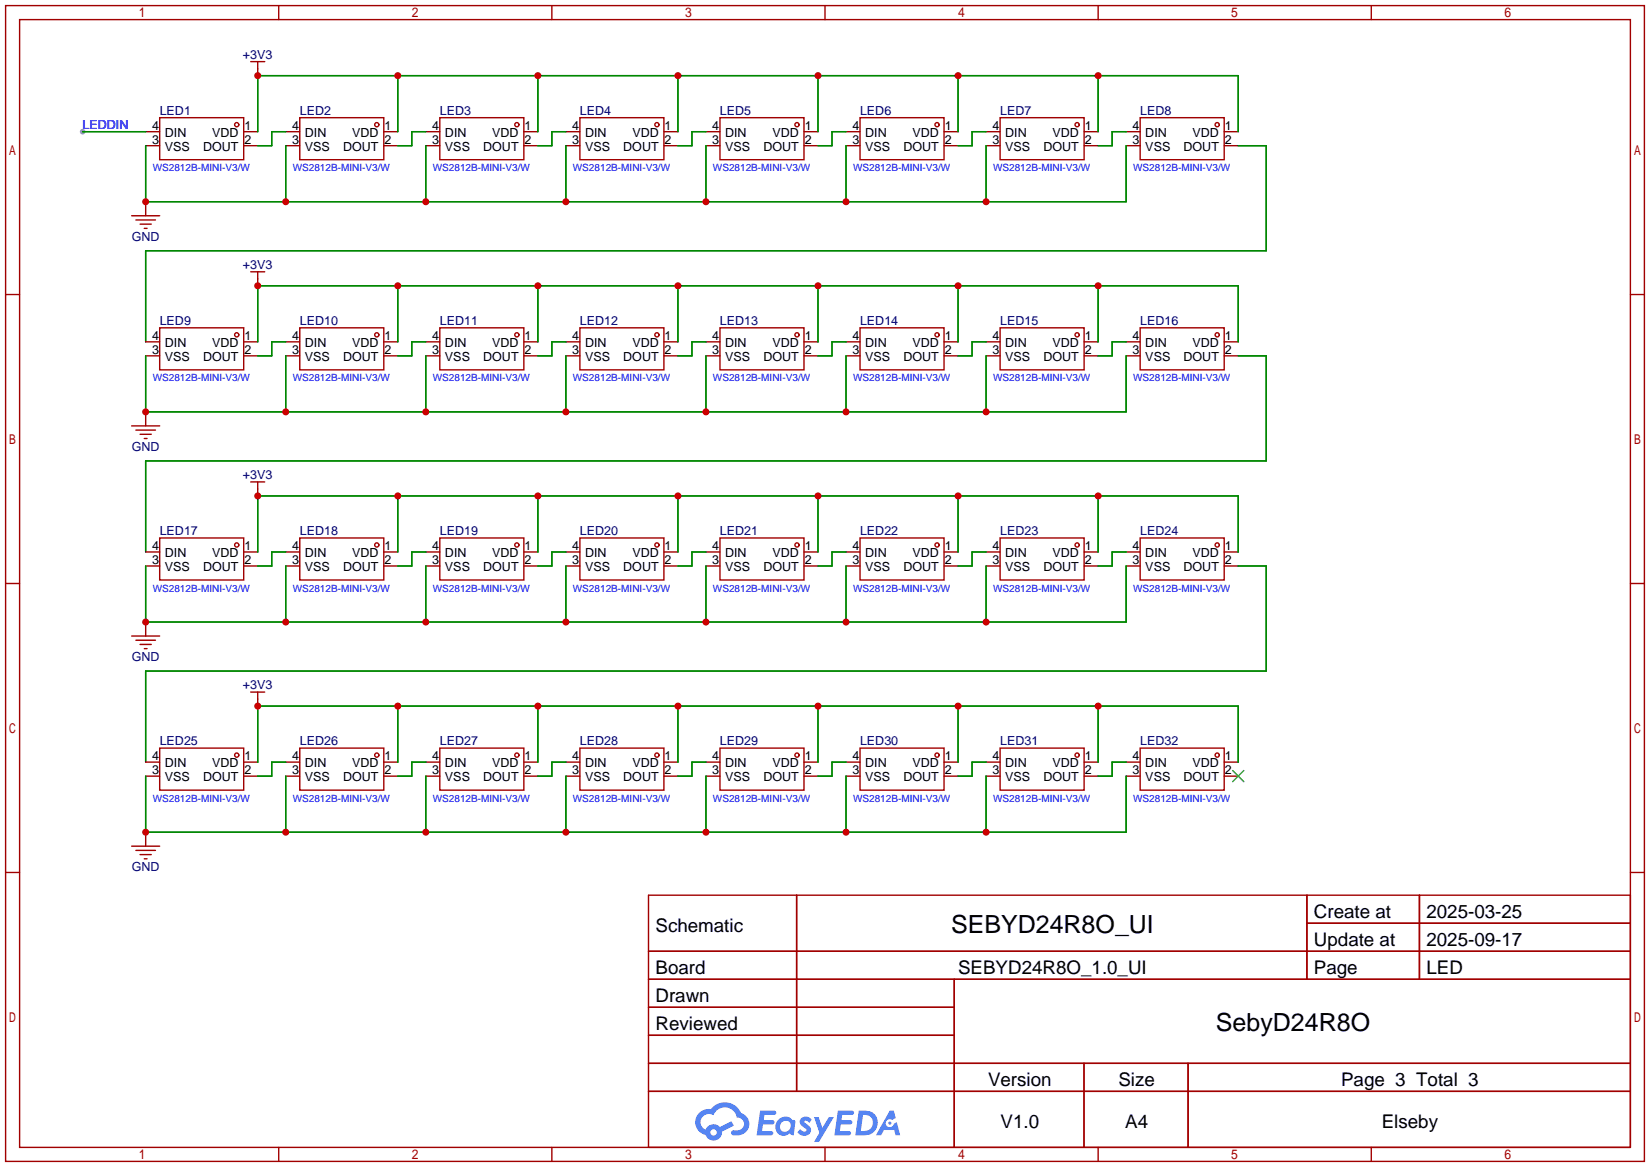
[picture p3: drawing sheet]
<svg xmlns="http://www.w3.org/2000/svg" width="299mm" height="212mm" viewBox="0 0 299 212" stroke-linecap="round" stroke-linejoin="round" font-family="sans-serif">
<circle cx="15" cy="23.9" r=".51" fill="#999"/>
<g fill="none" stroke="#a10000" stroke-width=".25">
<path d="M1 1h297.2v209.6h-297.2zM3.6 3.6h292.1v204.4h-292.1zM50.5 1v2.6M100.1 1v2.6M149.6 1v2.6M199.1 1v2.6M248.7 1v2.6M1 53.4h2.6M295.7 53.4h2.5M1 105.8h2.6M295.7 105.8h2.5M1 158.2h2.6"/>
<path d="M295.7 158.2h2.5M117.6 162.3h178.1v45.7h-178.1zM117.6 172.5h178.1M117.6 177.5h178.1M144.5 162.3v35.6M173 177.5v30.5M237 162.3v15.2M237 167.4h58.7M257.4 162.3v15.2M117.6 182.6h55.4M117.6 192.8h178.1M117.6 187.7h55.4"/>
<path d="M117.6 197.9h178.1M196.6 192.8v15.2M215.4 192.8v15.2M50.5 208v2.6M100.1 208v2.6M149.6 208v2.6M199.1 208v2.6M248.7 208v2.6"/>
</g>
<g fill="#5487ff">
<path d="M145.3 202.7a1.3 1.3 0 0 1 1.9 .3l-.4 .6a.54 .54 0 0 0-.9-.2l.1 .2a1.58 1.58 0 0 1 1 1.5 1.43 1.43 0 0 1-2.4 .2l.5-.6a.64 .64 0 0 0 .5 .5 .64 .64 0 0 0 .7-.3l-.2-.2a1.6 1.6 0 0 1-1.1-1.6z"/>
<path d="M147.6 202.5h.9l.6 2 1.2-2h.9l-2.7 4.6h-.9l1-1.7z"/>
<path d="M137.8 201.4h1.7a1.31 1.31 0 0 1 1.2 .2 .4 .4 0 0 1-.3 .5l-1.8 .1-.1 .9h1.6a.4 .4 0 0 1 .4 .4 .4 .4 0 0 1-.5 .4h-1.6l-.2 1.2h.8a1.23 1.23 0 0 1 1.2 .2 .39 .39 0 0 1-.4 .5h-2.6z"/>
<path d="M151.9 201.4h1.7a1.32 1.32 0 0 1 1.2 .2 .39 .39 0 0 1-.3 .5l-1.8 .1-.1 .9h1.6a.4 .4 0 0 1 .4 .4 .4 .4 0 0 1-.4 .4h-1.7l-.2 1.2h.8a1.23 1.23 0 0 1 1.2 .1 .39 .39 0 0 1-.4 .6h-2.6z"/>
<path d="M161.3 201.4h.8l.3 1.3-.6 .4a.75 .75 0 0 0-1.1 .3 .75 .75 0 0 0 .5 1 .75 .75 0 0 0 .9-.7l.5-.2 .6 2.3h-.8l-.3-.9h-1.8l-.5 .9h-1z"/>
<path d="M155.7 201.4l-.6 4.4h1.5a2.27 2.27 0 0 0 2.6-2.2 2.27 2.27 0 0 0-2.7-2.2zM156.5 202.1a1.5 1.5 0 0 1 1.8 1.6 1.5 1.5 0 0 1-1.9 1.4h-.3z"/>
<path d="M141.2 203a1.62 1.62 0 0 0-.4 2.1 1.62 1.62 0 0 0 2 .6l.4-.2 .3 .3h.4l.3-2.4-.1-.3-.5-.1a1.58 1.58 0 0 0-2.4 0zM141.8 203.5a.99 .99 0 0 1 1.6 .3 .99 .99 0 0 1-.9 1.4 .94 .94 0 0 1-1-.6 .94 .94 0 0 1 .3-1.1z"/>
<path d="M126.8 201.8a2.37 2.37 0 0 0 1.1 4 1.54 1.54 0 0 0 1.8 1 1.54 1.54 0 0 0 1.2-1.6l2.2-1.1-.5-.8-2 1a1.57 1.57 0 0 0-2.7 .5 1.5 1.5 0 0 1-.7-2.1 1.5 1.5 0 0 1 2.2-.5 2.23 2.23 0 0 1 2.3-1.4 2.23 2.23 0 0 1 2 1.8 1.16 1.16 0 0 1 1.2 1.1 1.16 1.16 0 0 1-1.1 1.2h-.7a.47 .47 0 0 0-.5 .4 .47 .47 0 0 0 .4 .5 2.23 2.23 0 0 0 2.3-.6 2.23 2.23 0 0 0 .4-2.3 2.16 2.16 0 0 0-1.3-1.1 3.2 3.2 0 0 0-5.5-.7l-1.1 .1zM128.8 205.3a.6 .6 0 0 1 1.2 0 .6 .6 0 0 1-1.2 0z"/>
<circle cx="161.4" cy="203.6" r=".28"/>
</g>
<g fill="none" stroke="#a10000" stroke-width=".25">
<path d="M45.5 11.2h2.5M46.7 11.2v2.5M23.9 39.1h5.1M24.6 39.9h3.6M26.4 23.9h2.6M26.4 26.4h2.6M26.4 36.6v2.5M29 21.3h15.2v7.7h-15.2zM44.2 23.9h2.5M44.2 26.4h2.5M51.8 23.9h2.6M51.8 26.4h2.6"/>
<path d="M54.4 21.3h15.2v7.7h-15.2zM69.6 23.9h2.5M69.6 26.4h2.5M77.2 23.9h2.6M77.2 26.4h2.6M79.8 21.3h15.2v7.7h-15.2zM95 23.9h2.5M95 26.4h2.5M102.6 23.9h2.6M102.6 26.4h2.6M105.2 21.3h15.2v7.7h-15.2zM120.4 23.9h2.5"/>
<path d="M120.4 26.4h2.5M128 23.9h2.6M128 26.4h2.6M130.6 21.3h15.2v7.7h-15.2zM145.8 23.9h2.5M145.8 26.4h2.5M153.4 23.9h2.6M153.4 26.4h2.6M156 21.3h15.2v7.7h-15.2zM171.2 23.9h2.5M171.2 26.4h2.5M178.8 23.9h2.6"/>
<path d="M178.8 26.4h2.6M181.4 21.3h15.2v7.7h-15.2zM196.6 23.9h2.5M196.6 26.4h2.5M204.2 23.9h2.6M204.2 26.4h2.6M206.8 21.3h15.2v7.7h-15.2zM222 23.9h2.5M222 26.4h2.5M25.4 40.6h2M26.2 41.4h.5M29 59.4h15.2v7.7h-15.2z"/>
<path d="M45.5 49.3h2.5M46.7 49.3v2.5M54.4 59.4h15.2v7.7h-15.2zM79.8 59.4h15.2v7.7h-15.2zM105.2 59.4h15.2v7.7h-15.2zM130.6 59.4h15.2v7.7h-15.2zM156 59.4h15.2v7.7h-15.2zM181.4 59.4h15.2v7.7h-15.2zM206.8 59.4h15.2v7.7h-15.2zM23.9 77.2h5.1M24.6 78h3.6M25.4 78.7h2"/>
<path d="M26.2 79.5h.5M26.4 74.7v2.5M26.4 62h2.6M26.4 64.5h2.6M44.2 62h2.5M44.2 64.5h2.5M51.8 62h2.6M51.8 64.5h2.6M69.6 62h2.5M69.6 64.5h2.5M77.2 62h2.6M77.2 64.5h2.6"/>
<path d="M95 62h2.5M95 64.5h2.5M102.6 62h2.6M102.6 64.5h2.6M120.4 62h2.5M120.4 64.5h2.5M128 62h2.6M128 64.5h2.6M145.8 62h2.5M145.8 64.5h2.5M153.4 62h2.6M153.4 64.5h2.6"/>
<path d="M171.2 62h2.5M171.2 64.5h2.5M178.8 62h2.6M178.8 64.5h2.6M196.6 62h2.5M196.6 64.5h2.5M204.2 62h2.6M204.2 64.5h2.6M222 62h2.5M222 64.5h2.5M29 97.5h15.2v7.7h-15.2zM45.5 87.4h2.5"/>
<path d="M46.7 87.4v2.5M54.4 97.5h15.2v7.7h-15.2zM79.8 97.5h15.2v7.7h-15.2zM105.2 97.5h15.2v7.7h-15.2zM130.6 97.5h15.2v7.7h-15.2zM156 97.5h15.2v7.7h-15.2zM181.4 97.5h15.2v7.7h-15.2zM206.8 97.5h15.2v7.7h-15.2zM23.9 115.3h5.1M24.6 116.1h3.6M25.4 116.8h2M26.2 117.6h.5"/>
<path d="M26.4 112.8v2.5M26.4 100.1h2.6M26.4 102.6h2.6M44.2 100.1h2.5M44.2 102.6h2.5M51.8 100.1h2.6M51.8 102.6h2.6M69.6 100.1h2.5M69.6 102.6h2.5M77.2 100.1h2.6M77.2 102.6h2.6M95 100.1h2.5"/>
<path d="M95 102.6h2.5M102.6 100.1h2.6M102.6 102.6h2.6M120.4 100.1h2.5M120.4 102.6h2.5M128 100.1h2.6M128 102.6h2.6M145.8 100.1h2.5M145.8 102.6h2.5M153.4 100.1h2.6M153.4 102.6h2.6M171.2 100.1h2.5"/>
<path d="M171.2 102.6h2.5M178.8 100.1h2.6M178.8 102.6h2.6M196.6 100.1h2.5M196.6 102.6h2.5M204.2 100.1h2.6M204.2 102.6h2.6M222 100.1h2.5M222 102.6h2.5M26.4 138.2h2.6M29 135.6h15.2v7.7h-15.2zM44.2 138.2h2.5"/>
<path d="M45.5 125.5h2.5M46.7 125.5v2.5M51.8 138.2h2.6M54.4 135.6h15.2v7.7h-15.2zM69.6 138.2h2.5M77.2 138.2h2.6M79.8 135.6h15.2v7.7h-15.2zM95 138.2h2.5M102.6 138.2h2.6M105.2 135.6h15.2v7.7h-15.2zM120.4 138.2h2.5M128 138.2h2.6"/>
<path d="M130.6 135.6h15.2v7.7h-15.2zM145.8 138.2h2.5M153.4 138.2h2.6M156 135.6h15.2v7.7h-15.2zM171.2 138.2h2.5M178.8 138.2h2.6M181.4 135.6h15.2v7.7h-15.2zM196.6 138.2h2.5M204.2 138.2h2.6M206.8 135.6h15.2v7.7h-15.2zM222 138.2h2.5M23.9 153.4h5.1"/>
<path d="M24.6 154.2h3.6M25.4 154.9h2M26.2 155.7h.5M26.4 150.9v2.5M26.4 140.7h2.6M44.2 140.7h2.5M51.8 140.7h2.6M69.6 140.7h2.5M77.2 140.7h2.6M95 140.7h2.5M102.6 140.7h2.6M120.4 140.7h2.5"/>
<path d="M128 140.7h2.6M145.8 140.7h2.5M153.4 140.7h2.6M171.2 140.7h2.5M178.8 140.7h2.6M196.6 140.7h2.5M204.2 140.7h2.6M222 140.7h2.5"/>
<circle cx="42.9" cy="22.6" r=".38"/>
<circle cx="68.3" cy="22.6" r=".38"/>
<circle cx="93.7" cy="22.6" r=".38"/>
<circle cx="119.1" cy="22.6" r=".38"/>
<circle cx="144.5" cy="22.6" r=".38"/>
<circle cx="169.9" cy="22.6" r=".38"/>
<circle cx="195.3" cy="22.6" r=".38"/>
<circle cx="220.7" cy="22.6" r=".38"/>
<circle cx="42.9" cy="60.7" r=".38"/>
<circle cx="68.3" cy="60.7" r=".38"/>
<circle cx="93.7" cy="60.7" r=".38"/>
<circle cx="119.1" cy="60.7" r=".38"/>
<circle cx="144.5" cy="60.7" r=".38"/>
<circle cx="169.9" cy="60.7" r=".38"/>
<circle cx="195.3" cy="60.7" r=".38"/>
<circle cx="220.7" cy="60.7" r=".38"/>
<circle cx="42.9" cy="98.8" r=".38"/>
<circle cx="68.3" cy="98.8" r=".38"/>
<circle cx="93.7" cy="98.8" r=".38"/>
<circle cx="119.1" cy="98.8" r=".38"/>
<circle cx="144.5" cy="98.8" r=".38"/>
<circle cx="169.9" cy="98.8" r=".38"/>
<circle cx="195.3" cy="98.8" r=".38"/>
<circle cx="220.7" cy="98.8" r=".38"/>
<circle cx="42.9" cy="136.9" r=".38"/>
<circle cx="68.3" cy="136.9" r=".38"/>
<circle cx="93.7" cy="136.9" r=".38"/>
<circle cx="119.1" cy="136.9" r=".38"/>
<circle cx="144.5" cy="136.9" r=".38"/>
<circle cx="169.9" cy="136.9" r=".38"/>
<circle cx="195.3" cy="136.9" r=".38"/>
<circle cx="220.7" cy="136.9" r=".38"/>
</g>
<g fill="none" stroke="#008700" stroke-width=".25">
<path d="M72.1 13.7v10.2M97.5 13.7v10.2M122.9 13.7v10.2M148.3 13.7v10.2M173.7 13.7v10.2M199.1 13.7v10.2M15 23.9h11.4M26.4 26.4v10.2h177.8v-10.2M46.7 23.9v-10.2h177.8v10.2M51.8 23.9h-2.5v2.5h-2.6M51.8 26.4v10.2M77.2 23.9h-2.5v2.5h-2.6"/>
<path d="M77.2 26.4v10.2M102.6 23.9h-2.5v2.5h-2.6M102.6 26.4v10.2M128 23.9h-2.5v2.5h-2.6M128 26.4v10.2M153.4 23.9h-2.5v2.5h-2.6M153.4 26.4v10.2M178.8 23.9h-2.5v2.5h-2.6M178.8 26.4v10.2M204.2 23.9h-2.5v2.5h-2.6M224.5 26.4h5.1v19.1h-203.2v16.5M72.1 51.8v10.2"/>
<path d="M97.5 51.8v10.2M122.9 51.8v10.2M148.3 51.8v10.2M173.7 51.8v10.2M199.1 51.8v10.2M26.4 64.5v10.2h177.8v-10.2M46.7 62v-10.2h177.8v10.2M51.8 62h-2.5v2.5h-2.6M51.8 64.5v10.2M77.2 62h-2.5v2.5h-2.6M77.2 64.5v10.2M102.6 62h-2.5v2.5h-2.6"/>
<path d="M102.6 64.5v10.2M128 62h-2.5v2.5h-2.6M128 64.5v10.2M153.4 62h-2.5v2.5h-2.6M153.4 64.5v10.2M178.8 62h-2.5v2.5h-2.6M178.8 64.5v10.2M204.2 62h-2.5v2.5h-2.6M224.5 64.5h5.1v19.1h-203.2v16.5M72.1 89.9v10.2M97.5 89.9v10.2M122.9 89.9v10.2"/>
<path d="M148.3 89.9v10.2M173.7 89.9v10.2M199.1 89.9v10.2M26.4 102.6v10.2h177.8v-10.2M46.7 100.1v-10.2h177.8v10.2M51.8 100.1h-2.5v2.5h-2.6M51.8 102.6v10.2M77.2 100.1h-2.5v2.5h-2.6M77.2 102.6v10.2M102.6 100.1h-2.5v2.5h-2.6M102.6 102.6v10.2M128 100.1h-2.5v2.5h-2.6"/>
<path d="M128 102.6v10.2M153.4 100.1h-2.5v2.5h-2.6M153.4 102.6v10.2M178.8 100.1h-2.5v2.5h-2.6M178.8 102.6v10.2M204.2 100.1h-2.5v2.5h-2.6M224.5 102.6h5.1v19.1h-203.2v16.5M46.7 138.2v-10.2h177.8v10.2M51.8 138.2h-2.5v2.5h-2.6M72.1 128v10.2M77.2 138.2h-2.5v2.5h-2.6M97.5 128v10.2"/>
<path d="M102.6 138.2h-2.5v2.5h-2.6M122.9 128v10.2M128 138.2h-2.5v2.5h-2.6M148.3 128v10.2M153.4 138.2h-2.5v2.5h-2.6M173.7 128v10.2M178.8 138.2h-2.5v2.5h-2.6M199.1 128v10.2M204.2 138.2h-2.5v2.5h-2.6M26.4 140.7v10.2h177.8v-10.2M51.8 140.7v10.2M77.2 140.7v10.2"/>
<path d="M102.6 140.7v10.2M128 140.7v10.2M153.4 140.7v10.2M178.8 140.7v10.2"/>
</g>
<path d="M223.5 139.7l2.1 2M225.6 139.7l-2.1 2" fill="none" stroke="#3c3" stroke-width=".25"/>
<g fill="#c00">
<circle cx="46.7" cy="13.7" r=".63"/>
<circle cx="72.1" cy="13.7" r=".63"/>
<circle cx="97.5" cy="13.7" r=".63"/>
<circle cx="122.9" cy="13.7" r=".63"/>
<circle cx="148.3" cy="13.7" r=".63"/>
<circle cx="173.7" cy="13.7" r=".63"/>
<circle cx="199.1" cy="13.7" r=".63"/>
<circle cx="178.8" cy="36.6" r=".63"/>
<circle cx="153.4" cy="36.6" r=".63"/>
<circle cx="128" cy="36.6" r=".63"/>
<circle cx="102.6" cy="36.6" r=".63"/>
<circle cx="77.2" cy="36.6" r=".63"/>
<circle cx="51.8" cy="36.6" r=".63"/>
<circle cx="26.4" cy="36.6" r=".63"/>
<circle cx="46.7" cy="51.8" r=".63"/>
<circle cx="72.1" cy="51.8" r=".63"/>
<circle cx="97.5" cy="51.8" r=".63"/>
<circle cx="122.9" cy="51.8" r=".63"/>
<circle cx="148.3" cy="51.8" r=".63"/>
<circle cx="173.7" cy="51.8" r=".63"/>
<circle cx="199.1" cy="51.8" r=".63"/>
<circle cx="178.8" cy="74.7" r=".63"/>
<circle cx="153.4" cy="74.7" r=".63"/>
<circle cx="128" cy="74.7" r=".63"/>
<circle cx="102.6" cy="74.7" r=".63"/>
<circle cx="77.2" cy="74.7" r=".63"/>
<circle cx="51.8" cy="74.7" r=".63"/>
<circle cx="26.4" cy="74.7" r=".63"/>
<circle cx="46.7" cy="89.9" r=".63"/>
<circle cx="72.1" cy="89.9" r=".63"/>
<circle cx="97.5" cy="89.9" r=".63"/>
<circle cx="122.9" cy="89.9" r=".63"/>
<circle cx="148.3" cy="89.9" r=".63"/>
<circle cx="173.7" cy="89.9" r=".63"/>
<circle cx="199.1" cy="89.9" r=".63"/>
<circle cx="178.8" cy="112.8" r=".63"/>
<circle cx="153.4" cy="112.8" r=".63"/>
<circle cx="128" cy="112.8" r=".63"/>
<circle cx="102.6" cy="112.8" r=".63"/>
<circle cx="77.2" cy="112.8" r=".63"/>
<circle cx="51.8" cy="112.8" r=".63"/>
<circle cx="26.4" cy="112.8" r=".63"/>
<circle cx="178.8" cy="150.9" r=".63"/>
<circle cx="153.4" cy="150.9" r=".63"/>
<circle cx="128" cy="150.9" r=".63"/>
<circle cx="102.6" cy="150.9" r=".63"/>
<circle cx="77.2" cy="150.9" r=".63"/>
<circle cx="51.8" cy="150.9" r=".63"/>
<circle cx="26.4" cy="150.9" r=".63"/>
<circle cx="46.7" cy="128" r=".63"/>
<circle cx="72.1" cy="128" r=".63"/>
<circle cx="97.5" cy="128" r=".63"/>
<circle cx="122.9" cy="128" r=".63"/>
<circle cx="148.3" cy="128" r=".63"/>
<circle cx="173.7" cy="128" r=".63"/>
<circle cx="199.1" cy="128" r=".63"/>
</g>
<g font-size="4.5">
<text x="172.5" y="169.2">SEBYD24R8O_UI</text>
<text x="220.5" y="187">SebyD24R8O</text>
</g>
<g font-size="3.4">
<text x="238.3" y="166.4">Create at</text>
<text x="258.7" y="166.4">2025-03-25</text>
<text x="118.9" y="168.9">Schematic</text>
<text x="238.3" y="171.4">Update at</text>
<text x="258.7" y="171.4">2025-09-17</text>
<text x="118.9" y="176.5">Board</text>
<text x="173.7" y="176.5">SEBYD24R8O_1.0_UI</text>
<text x="238.3" y="176.5">Page</text>
<text x="258.7" y="176.5">LED</text>
<text x="118.9" y="181.6">Drawn</text>
<text x="118.9" y="186.7">Reviewed</text>
<text x="179.2" y="196.8">Version</text>
<text x="202.8" y="196.8">Size</text>
<text x="243.2" y="196.8">Page 3 Total 3</text>
<text x="181.4" y="204.5">V1.0</text>
<text x="204.1" y="204.5">A4</text>
<text x="250.6" y="204.5">Elseby</text>
</g>
<g font-size="2.3" fill="#000080">
<text x="44.1" y="10.6">+3V3</text>
<text x="29" y="20.8">LED1</text>
<text x="54.4" y="20.8">LED2</text>
<text x="79.8" y="20.8">LED3</text>
<text x="105.2" y="20.8">LED4</text>
<text x="130.6" y="20.8">LED5</text>
<text x="156" y="20.8">LED6</text>
<text x="181.4" y="20.8">LED7</text>
<text x="206.8" y="20.8">LED8</text>
<text x="23.9" y="43.7">GND</text>
<text x="44.1" y="48.7">+3V3</text>
<text x="29" y="58.9">LED9</text>
<text x="54.4" y="58.9">LED10</text>
<text x="79.8" y="58.9">LED11</text>
<text x="105.2" y="58.9">LED12</text>
<text x="130.6" y="58.9">LED13</text>
<text x="156" y="58.9">LED14</text>
<text x="181.4" y="58.9">LED15</text>
<text x="206.8" y="58.9">LED16</text>
<text x="23.9" y="81.8">GND</text>
<text x="44.1" y="86.8">+3V3</text>
<text x="29" y="97">LED17</text>
<text x="54.4" y="97">LED18</text>
<text x="79.8" y="97">LED19</text>
<text x="105.2" y="97">LED20</text>
<text x="130.6" y="97">LED21</text>
<text x="156" y="97">LED22</text>
<text x="181.4" y="97">LED23</text>
<text x="206.8" y="97">LED24</text>
<text x="23.9" y="119.9">GND</text>
<text x="44.1" y="124.9">+3V3</text>
<text x="29" y="135.1">LED25</text>
<text x="54.4" y="135.1">LED26</text>
<text x="79.8" y="135.1">LED27</text>
<text x="105.2" y="135.1">LED28</text>
<text x="130.6" y="135.1">LED29</text>
<text x="156" y="135.1">LED30</text>
<text x="181.4" y="135.1">LED31</text>
<text x="206.8" y="135.1">LED32</text>
<text x="23.9" y="158">GND</text>
</g>
<text font-size="2.3" fill="#00f" x="15" y="23.3">LEDDIN</text>
<g font-size="2.3">
<text x="27.6" y="23.6">4</text>
<text x="44.3" y="23.6">1</text>
<text x="53" y="23.6">4</text>
<text x="69.7" y="23.6">1</text>
<text x="78.4" y="23.6">4</text>
<text x="95.1" y="23.6">1</text>
<text x="103.8" y="23.6">4</text>
<text x="120.5" y="23.6">1</text>
<text x="129.2" y="23.6">4</text>
<text x="145.9" y="23.6">1</text>
<text x="154.6" y="23.6">4</text>
<text x="171.3" y="23.6">1</text>
<text x="180" y="23.6">4</text>
<text x="196.7" y="23.6">1</text>
<text x="205.4" y="23.6">4</text>
<text x="222.1" y="23.6">1</text>
<text x="27.6" y="26.1">3</text>
<text x="29.9" y="27.4">VSS</text>
<text x="29.9" y="24.8">DIN</text>
<text x="36.8" y="27.4">DOUT</text>
<text x="38.5" y="24.8">VDD</text>
<text x="44.3" y="26.1">2</text>
<text x="53" y="26.1">3</text>
<text x="55.3" y="27.4">VSS</text>
<text x="55.3" y="24.8">DIN</text>
<text x="62.2" y="27.4">DOUT</text>
<text x="63.9" y="24.8">VDD</text>
<text x="69.7" y="26.1">2</text>
<text x="78.4" y="26.1">3</text>
<text x="80.7" y="27.4">VSS</text>
<text x="80.7" y="24.8">DIN</text>
<text x="87.6" y="27.4">DOUT</text>
<text x="89.3" y="24.8">VDD</text>
<text x="95.1" y="26.1">2</text>
<text x="103.8" y="26.1">3</text>
<text x="106.1" y="27.4">VSS</text>
<text x="106.1" y="24.8">DIN</text>
<text x="113" y="27.4">DOUT</text>
<text x="114.7" y="24.8">VDD</text>
<text x="120.5" y="26.1">2</text>
<text x="129.2" y="26.1">3</text>
<text x="131.5" y="27.4">VSS</text>
<text x="131.5" y="24.8">DIN</text>
<text x="138.4" y="27.4">DOUT</text>
<text x="140.1" y="24.8">VDD</text>
<text x="145.9" y="26.1">2</text>
<text x="154.6" y="26.1">3</text>
<text x="156.9" y="27.4">VSS</text>
<text x="156.9" y="24.8">DIN</text>
<text x="163.8" y="27.4">DOUT</text>
<text x="165.5" y="24.8">VDD</text>
<text x="171.3" y="26.1">2</text>
<text x="180" y="26.1">3</text>
<text x="182.3" y="27.4">VSS</text>
<text x="182.3" y="24.8">DIN</text>
<text x="189.2" y="27.4">DOUT</text>
<text x="190.9" y="24.8">VDD</text>
<text x="196.7" y="26.1">2</text>
<text x="205.4" y="26.1">3</text>
<text x="207.7" y="27.4">VSS</text>
<text x="207.7" y="24.8">DIN</text>
<text x="214.6" y="27.4">DOUT</text>
<text x="216.3" y="24.8">VDD</text>
<text x="222.1" y="26.1">2</text>
<text x="27.6" y="64.2">3</text>
<text x="27.6" y="61.7">4</text>
<text x="29.9" y="65.5">VSS</text>
<text x="29.9" y="62.9">DIN</text>
<text x="36.8" y="65.5">DOUT</text>
<text x="38.5" y="62.9">VDD</text>
<text x="44.3" y="61.7">1</text>
<text x="44.3" y="64.2">2</text>
<text x="53" y="64.2">3</text>
<text x="53" y="61.7">4</text>
<text x="55.3" y="65.5">VSS</text>
<text x="55.3" y="62.9">DIN</text>
<text x="62.2" y="65.5">DOUT</text>
<text x="63.9" y="62.9">VDD</text>
<text x="69.7" y="61.7">1</text>
<text x="69.7" y="64.2">2</text>
<text x="78.4" y="64.2">3</text>
<text x="78.4" y="61.7">4</text>
<text x="80.7" y="65.5">VSS</text>
<text x="80.7" y="62.9">DIN</text>
<text x="87.6" y="65.5">DOUT</text>
<text x="89.3" y="62.9">VDD</text>
<text x="95.1" y="61.7">1</text>
<text x="95.1" y="64.2">2</text>
<text x="103.8" y="64.2">3</text>
<text x="103.8" y="61.7">4</text>
<text x="106.1" y="65.5">VSS</text>
<text x="106.1" y="62.9">DIN</text>
<text x="113" y="65.5">DOUT</text>
<text x="114.7" y="62.9">VDD</text>
<text x="120.5" y="61.7">1</text>
<text x="120.5" y="64.2">2</text>
<text x="129.2" y="64.2">3</text>
<text x="129.2" y="61.7">4</text>
<text x="131.5" y="65.5">VSS</text>
<text x="131.5" y="62.9">DIN</text>
<text x="138.4" y="65.5">DOUT</text>
<text x="140.1" y="62.9">VDD</text>
<text x="145.9" y="61.7">1</text>
<text x="145.9" y="64.2">2</text>
<text x="154.6" y="64.2">3</text>
<text x="154.6" y="61.7">4</text>
<text x="156.9" y="65.5">VSS</text>
<text x="156.9" y="62.9">DIN</text>
<text x="163.8" y="65.5">DOUT</text>
<text x="165.5" y="62.9">VDD</text>
<text x="171.3" y="61.7">1</text>
<text x="171.3" y="64.2">2</text>
<text x="180" y="64.2">3</text>
<text x="180" y="61.7">4</text>
<text x="182.3" y="65.5">VSS</text>
<text x="182.3" y="62.9">DIN</text>
<text x="189.2" y="65.5">DOUT</text>
<text x="190.9" y="62.9">VDD</text>
<text x="196.7" y="61.7">1</text>
<text x="196.7" y="64.2">2</text>
<text x="205.4" y="64.2">3</text>
<text x="205.4" y="61.7">4</text>
<text x="207.7" y="65.5">VSS</text>
<text x="207.7" y="62.9">DIN</text>
<text x="214.6" y="65.5">DOUT</text>
<text x="216.3" y="62.9">VDD</text>
<text x="222.1" y="61.7">1</text>
<text x="222.1" y="64.2">2</text>
<text x="27.6" y="99.8">4</text>
<text x="29.9" y="101">DIN</text>
<text x="38.5" y="101">VDD</text>
<text x="44.3" y="99.8">1</text>
<text x="53" y="99.8">4</text>
<text x="55.3" y="101">DIN</text>
<text x="63.9" y="101">VDD</text>
<text x="69.7" y="99.8">1</text>
<text x="78.4" y="99.8">4</text>
<text x="80.7" y="101">DIN</text>
<text x="89.3" y="101">VDD</text>
<text x="95.1" y="99.8">1</text>
<text x="103.8" y="99.8">4</text>
<text x="106.1" y="101">DIN</text>
<text x="114.7" y="101">VDD</text>
<text x="120.5" y="99.8">1</text>
<text x="129.2" y="99.8">4</text>
<text x="131.5" y="101">DIN</text>
<text x="140.1" y="101">VDD</text>
<text x="145.9" y="99.8">1</text>
<text x="154.6" y="99.8">4</text>
<text x="156.9" y="101">DIN</text>
<text x="165.5" y="101">VDD</text>
<text x="171.3" y="99.8">1</text>
<text x="180" y="99.8">4</text>
<text x="182.3" y="101">DIN</text>
<text x="190.9" y="101">VDD</text>
<text x="196.7" y="99.8">1</text>
<text x="205.4" y="99.8">4</text>
<text x="207.7" y="101">DIN</text>
<text x="216.3" y="101">VDD</text>
<text x="222.1" y="99.8">1</text>
<text x="27.6" y="102.3">3</text>
<text x="29.9" y="103.6">VSS</text>
<text x="36.8" y="103.6">DOUT</text>
<text x="44.3" y="102.3">2</text>
<text x="53" y="102.3">3</text>
<text x="55.3" y="103.6">VSS</text>
<text x="62.2" y="103.6">DOUT</text>
<text x="69.7" y="102.3">2</text>
<text x="78.4" y="102.3">3</text>
<text x="80.7" y="103.6">VSS</text>
<text x="87.6" y="103.6">DOUT</text>
<text x="95.1" y="102.3">2</text>
<text x="103.8" y="102.3">3</text>
<text x="106.1" y="103.6">VSS</text>
<text x="113" y="103.6">DOUT</text>
<text x="120.5" y="102.3">2</text>
<text x="129.2" y="102.3">3</text>
<text x="131.5" y="103.6">VSS</text>
<text x="138.4" y="103.6">DOUT</text>
<text x="145.9" y="102.3">2</text>
<text x="154.6" y="102.3">3</text>
<text x="156.9" y="103.6">VSS</text>
<text x="163.8" y="103.6">DOUT</text>
<text x="171.3" y="102.3">2</text>
<text x="180" y="102.3">3</text>
<text x="182.3" y="103.6">VSS</text>
<text x="189.2" y="103.6">DOUT</text>
<text x="196.7" y="102.3">2</text>
<text x="205.4" y="102.3">3</text>
<text x="207.7" y="103.6">VSS</text>
<text x="214.6" y="103.6">DOUT</text>
<text x="222.1" y="102.3">2</text>
<text x="27.6" y="137.9">4</text>
<text x="44.3" y="137.9">1</text>
<text x="53" y="137.9">4</text>
<text x="69.7" y="137.9">1</text>
<text x="78.4" y="137.9">4</text>
<text x="95.1" y="137.9">1</text>
<text x="103.8" y="137.9">4</text>
<text x="120.5" y="137.9">1</text>
<text x="129.2" y="137.9">4</text>
<text x="145.9" y="137.9">1</text>
<text x="154.6" y="137.9">4</text>
<text x="171.3" y="137.9">1</text>
<text x="180" y="137.9">4</text>
<text x="196.7" y="137.9">1</text>
<text x="205.4" y="137.9">4</text>
<text x="222.1" y="137.9">1</text>
<text x="27.6" y="140.4">3</text>
<text x="29.9" y="141.7">VSS</text>
<text x="29.9" y="139.1">DIN</text>
<text x="36.8" y="141.7">DOUT</text>
<text x="38.5" y="139.1">VDD</text>
<text x="44.3" y="140.4">2</text>
<text x="53" y="140.4">3</text>
<text x="55.3" y="141.7">VSS</text>
<text x="55.3" y="139.1">DIN</text>
<text x="62.2" y="141.7">DOUT</text>
<text x="63.9" y="139.1">VDD</text>
<text x="69.7" y="140.4">2</text>
<text x="78.4" y="140.4">3</text>
<text x="80.7" y="141.7">VSS</text>
<text x="80.7" y="139.1">DIN</text>
<text x="87.6" y="141.7">DOUT</text>
<text x="89.3" y="139.1">VDD</text>
<text x="95.1" y="140.4">2</text>
<text x="103.8" y="140.4">3</text>
<text x="106.1" y="141.7">VSS</text>
<text x="106.1" y="139.1">DIN</text>
<text x="113" y="141.7">DOUT</text>
<text x="114.7" y="139.1">VDD</text>
<text x="120.5" y="140.4">2</text>
<text x="129.2" y="140.4">3</text>
<text x="131.5" y="141.7">VSS</text>
<text x="131.5" y="139.1">DIN</text>
<text x="138.4" y="141.7">DOUT</text>
<text x="140.1" y="139.1">VDD</text>
<text x="145.9" y="140.4">2</text>
<text x="154.6" y="140.4">3</text>
<text x="156.9" y="141.7">VSS</text>
<text x="156.9" y="139.1">DIN</text>
<text x="163.8" y="141.7">DOUT</text>
<text x="165.5" y="139.1">VDD</text>
<text x="171.3" y="140.4">2</text>
<text x="180" y="140.4">3</text>
<text x="182.3" y="141.7">VSS</text>
<text x="182.3" y="139.1">DIN</text>
<text x="189.2" y="141.7">DOUT</text>
<text x="190.9" y="139.1">VDD</text>
<text x="196.7" y="140.4">2</text>
<text x="205.4" y="140.4">3</text>
<text x="207.7" y="141.7">VSS</text>
<text x="207.7" y="139.1">DIN</text>
<text x="214.6" y="141.7">DOUT</text>
<text x="216.3" y="139.1">VDD</text>
<text x="222.1" y="140.4">2</text>
</g>
<g font-size="1.8" fill="#00f">
<text x="27.7" y="31.1">WS2812B-MINI-V3/W</text>
<text x="53.1" y="31.1">WS2812B-MINI-V3/W</text>
<text x="78.5" y="31.1">WS2812B-MINI-V3/W</text>
<text x="103.9" y="31.1">WS2812B-MINI-V3/W</text>
<text x="129.3" y="31.1">WS2812B-MINI-V3/W</text>
<text x="154.7" y="31.1">WS2812B-MINI-V3/W</text>
<text x="180.1" y="31.1">WS2812B-MINI-V3/W</text>
<text x="205.5" y="31.1">WS2812B-MINI-V3/W</text>
<text x="27.7" y="69.2">WS2812B-MINI-V3/W</text>
<text x="53.1" y="69.2">WS2812B-MINI-V3/W</text>
<text x="78.5" y="69.2">WS2812B-MINI-V3/W</text>
<text x="103.9" y="69.2">WS2812B-MINI-V3/W</text>
<text x="129.3" y="69.2">WS2812B-MINI-V3/W</text>
<text x="154.7" y="69.2">WS2812B-MINI-V3/W</text>
<text x="180.1" y="69.2">WS2812B-MINI-V3/W</text>
<text x="205.5" y="69.2">WS2812B-MINI-V3/W</text>
<text x="27.7" y="107.3">WS2812B-MINI-V3/W</text>
<text x="53.1" y="107.3">WS2812B-MINI-V3/W</text>
<text x="78.5" y="107.3">WS2812B-MINI-V3/W</text>
<text x="103.9" y="107.3">WS2812B-MINI-V3/W</text>
<text x="129.3" y="107.3">WS2812B-MINI-V3/W</text>
<text x="154.7" y="107.3">WS2812B-MINI-V3/W</text>
<text x="180.1" y="107.3">WS2812B-MINI-V3/W</text>
<text x="205.5" y="107.3">WS2812B-MINI-V3/W</text>
<text x="27.7" y="145.4">WS2812B-MINI-V3/W</text>
<text x="53.1" y="145.4">WS2812B-MINI-V3/W</text>
<text x="78.5" y="145.4">WS2812B-MINI-V3/W</text>
<text x="103.9" y="145.4">WS2812B-MINI-V3/W</text>
<text x="129.3" y="145.4">WS2812B-MINI-V3/W</text>
<text x="154.7" y="145.4">WS2812B-MINI-V3/W</text>
<text x="180.1" y="145.4">WS2812B-MINI-V3/W</text>
<text x="205.5" y="145.4">WS2812B-MINI-V3/W</text>
</g>
</svg>
